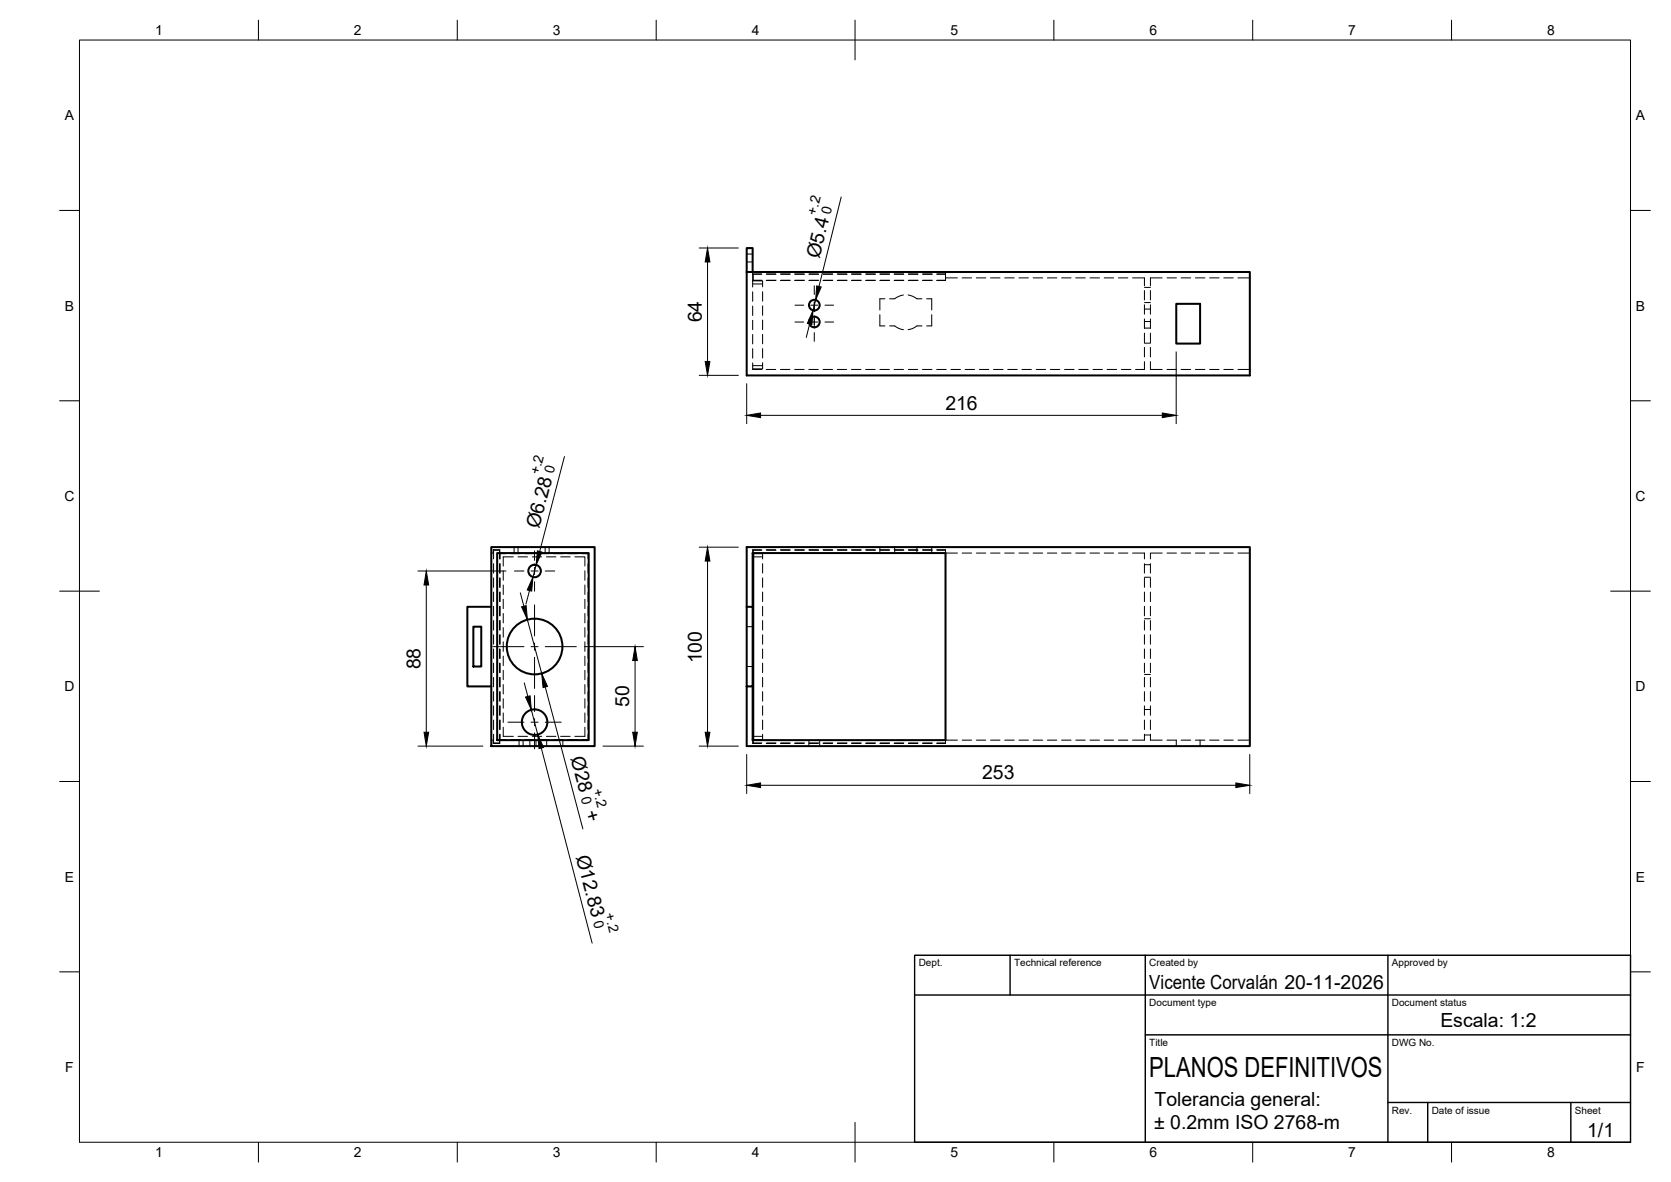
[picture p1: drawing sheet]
<svg xmlns="http://www.w3.org/2000/svg" width="420mm" height="297mm" viewBox="0 0 420 297" stroke-linecap="round" stroke-linejoin="round" font-family="sans-serif">
<!-- layer: Hidden -->
<g fill="none" stroke="#000" stroke-width=".25">
<path d="M187.7 65.8h1.6M187.7 63.8h1.6M189.3 70.6h2.4v1.5M189.3 68.4v3.7M189.3 73.3v2.4M189.3 76.9v2.4M189.3 70.5h2.2M189.3 68.8h2.2M189.3 71.4h2.4M191.6 68.9h-2.2v1.5h2.2M191.7 73.3v2.4M191.7 76.9v2.4"/>
<path d="M192.7 70.5h2.4M192.7 68.8h2.4M192.7 70.4h2.4M192.7 68.9h2.4M196.2 70.5h2.4M196.2 68.8h2.4M196.3 70.4h2.4M196.3 68.9h2.4M199.8 70.5h2.4M199.8 68.8h2.4M199.9 70.4h2.4M199.9 68.9h2.4"/>
<path d="M203.4 70.5h2.4M203.4 68.8h2.4M203.5 70.4h2.3M203.5 68.9h2.3M206.9 70.5h2.4M206.9 68.8h2.4M207 70.4h2.4M207 68.9h2.4M210.5 70.5h2.4M210.5 68.8h2.4M210.6 70.4h2.4M210.6 68.9h2.4"/>
<path d="M214.1 70.5h2.4M214.1 68.8h2.4M214.2 70.4h2.4M214.2 68.9h2.4M217.7 70.5h2.3M217.7 68.8h2.3M217.7 70.4h2.4M217.7 68.9h2.4M221.2 79.1v2.8h1.3M221.2 70.5h2.4M221.2 68.8h2.4M221.3 70.4h2.4"/>
<path d="M221.3 68.9h2.4M222.5 75.1h-1.3v2.8M224.8 70.5h2.4M224.8 68.8h2.4M224.9 70.4h2.4M224.9 68.9h2.4M227.2 74.1l-1.2 .4-1 .6h-1.3M228.3 74.1l1.2 .4 1 .6h1.3M228.4 70.5h2.4M228.4 68.8h2.4M228.5 70.4h2.3M228.5 68.9h2.3"/>
<path d="M232 70.5h2.3M232 68.8h2.3M232 70.4h2.4M232 68.9h2.4M233 75.1h1.3v2.8M234.3 79.1v2.8h-1.3M235.6 70.4h2.1M235.6 68.9h2.1M237.7 68.4v.4h-2.2M237.7 68.8v1.7h-2.2M237.7 69.8h3M241.9 69.8h2.4"/>
<path d="M245.5 69.8h2.4M249.1 69.8h2.3M252.6 69.8h2.4M256.2 69.8h2.4M259.8 69.8h2.4M263.4 69.8h2.3M266.9 69.8h2.4M270.5 69.8h2.4M274.1 69.8h2.4M277.6 69.8h2.4M281.2 69.8h2.4M284.8 69.8h3v2"/>
<path d="M287.8 73v2.4M287.8 76.6v2.4M287.8 77.7h1.5M287.8 72.2h1.5M287.8 76h1.5M289.3 73v2.4M289.3 76.6v2.4M292.2 69.8h-2.9v2M293.4 69.8h2.4M297 69.8h2.4M300.6 69.8h2.4M304.1 69.8h2.4"/>
<path d="M307.7 69.8h2.4M311.3 69.8h3M189.3 80.5v2.4M189.3 84.1v2.3M189.3 87.6v2.4M189.3 91.2v1.6h2.2M189.3 91.9h2.4M191.7 80.4v2.4M191.7 84v2.4M191.7 87.6v2.4M191.7 91.2v1.5h-2.4M192.7 92.8h2.4"/>
<path d="M196.2 92.8h2.4M199.8 92.8h2.4M203.4 92.8h2.4M206.9 92.8h2.4M210.5 92.8h2.4M214.1 92.8h2.4M217.7 92.8h2.3M221.2 92.8h2.4M223.7 81.9h1.3l1 .6 1.2 .4M224.8 92.8h2.4M228.4 92.8h2.4M231.8 81.9h-1.3l-1 .6-1.2 .4"/>
<path d="M231.9 92.8h2.4M235.5 92.8h2.4M239.1 92.8h2.4M242.7 92.8h2.3M246.3 92.8h2.3M249.8 92.8h2.4M253.4 92.8h2.4M257 92.8h2.3M260.5 92.8h2.4M264.1 92.8h2.4M267.7 92.8h2.4M271.3 92.8h2.3"/>
<path d="M274.8 92.8h2.4M278.4 92.8h2.4M282 92.8h2.4M287.8 80.1v2.4M287.8 83.7v2.4M287.8 87.3v2.4M287.8 90.9v1.9h-2.3M287.8 80.8h1.5M287.8 86.2h1.5M287.8 82.5h1.5M289.3 80.1v2.4M289.3 83.7v2.4"/>
<path d="M289.3 87.3v2.4M289.3 90.9v1.9h2.9M293.4 92.8h2.4M297 92.8h2.4M300.6 92.8h2.4M304.1 92.8h2.4M307.7 92.8h2.4M311.3 92.8h3M123.5 139h.5v-.9h1.7v.9M127.3 139.1h-1.5v1.4M128.5 139.1h2.4M129.1 139.9h-2.6v2.3"/>
<path d="M129.3 137.5v1.5M130.3 139.9h2.3M130.3 137.5v1.5M132 139.1h2.4M133.8 139.9h2.4M135.6 139.1h2.4M137.1 137.5v1.5M137.4 139.9h2.4M138.1 137.5v1.5M139.2 139.1h2.4M141 139.9h2.4M142.8 139.1h2.3"/>
<path d="M144.5 139.9h2.6v2.3M146.3 139.1h1.6v1.4M189.3 139.9h2.4M189.4 139.1h2.3v1.4M191.5 138.1h-2.2v.9M191.6 138.3h-2.2v.7M192.7 138.1h2.4M192.7 138.3h2.4M196.2 138.1h2.4M196.3 138.3h2.4M199.8 138.1h2.4M199.9 138.3h2.4"/>
<path d="M203.4 138.1h2.4M203.5 138.3h2.3M206.9 138.1h2.4M207 138.3h2.4M210.5 138.1h2.4M210.6 138.3h2.4M214.1 138.1h2.4M214.2 138.3h2.4M217.7 138.1h2.3M217.7 138.3h2.4M221.2 137.5v1.5M221.2 138.1h2.4"/>
<path d="M221.3 138.3h2.4M224.8 138.1h2.4M224.9 138.3h2.4M225 137.5v1.5M228.4 138.1h2.4M228.5 138.3h2.3M230.5 137.5v1.5M232 138.1h2.3M232 138.3h2.4M234.3 137.5v1.5M235.5 138.1h2.2v.9h3M235.6 138.3h2.1"/>
<path d="M241.9 139h2.4M245.5 139h2.4M249.1 139h2.3M252.6 139h2.4M256.2 139h2.4M259.8 139h2.4M263.4 139h2.3M266.9 139h2.4M270.5 139h2.4M274.1 139h2.4M277.6 139h2.4M281.2 139h2.4"/>
<path d="M284.8 139h3v1.5M292.2 139h-2.9v1.5M293.4 139h2.4M297 139h2.4M300.6 139h2.4M304.1 139h2.4M307.7 139h2.4M311.3 139h3M124.1 140.5v-2.2h1.5v2.2M124.1 141.7v2.3M124.1 145.2v2.4M124.1 148.8v2.4"/>
<path d="M124.1 152.4v2.4M124.1 155.9v2.4M124.1 159.5v2.4M125.6 141.7v2.3M125.6 145.2v2.4M125.6 148.8v2.4M125.6 152.4v2.4M125.6 155.9v2.4M125.6 159.5v2.4M125.8 141.7v2.3M125.8 145.2v2.4M125.8 148.8v2.4"/>
<path d="M125.8 152.4v2.4M125.8 155.9v2.4M125.8 159.5v2.4M126.5 143.4v2.4M126.5 147v2.4M126.5 150.6v2.4M126.5 154.2v2.3M126.5 157.7v2.4M147.1 143.4v2.4M147.1 147v2.4M147.1 150.6v2.4M147.1 154.2v2.3"/>
<path d="M147.1 157.7v2.4M147.9 141.7v2.3M147.9 145.2v2.4M147.9 148.8v2.4M147.9 152.4v2.4M147.9 155.9v2.4M147.9 159.5v2.4M187.7 157.5h1.6M191.7 141.7v2.3M191.7 145.2v2.4M191.7 148.8v2.4M191.7 152.4v2.4"/>
<path d="M191.7 155.9v2.4M191.7 159.5v2.4M287.8 141.7v2.3M287.8 145.2v2.4M287.8 148.8v2.4M287.8 152.4v2.4M287.8 155.9v2.4M287.8 159.5v2.4M287.8 141.9h1.5M287.8 145.1h1.5M287.8 155.5h1.5M289.3 141.7v2.3"/>
<path d="M289.3 145.2v2.4M289.3 148.8v2.4M289.3 152.4v2.4M289.3 155.9v2.4M289.3 159.5v2.4M124.1 163.1v2.4M124.1 166.7v2.3M124.1 170.2v2.4M124.1 173.8v2.4M124.1 177.4v2.4M125.6 163.1v2.4M125.6 166.7v2.3"/>
<path d="M125.6 170.2v2.4M125.6 173.8v2.4M125.6 177.4v2.4M125.8 163.1v2.4M125.8 166.7v2.3M125.8 170.2v2.4M125.8 173.8v2.4M125.8 177.4v2.4M126.5 161.3v2.4M126.5 164.9v2.4M126.5 168.5v2.3M126.5 172v2.4"/>
<path d="M126.5 175.6v2.4M126.5 179.2v2.4M147.1 161.3v2.4M147.1 164.9v2.4M147.1 168.5v2.3M147.1 172v2.4M147.1 175.6v2.4M147.1 179.2v2.4M147.9 163.1v2.4M147.9 166.7v2.3M147.9 170.2v2.4M147.9 173.8v2.4"/>
<path d="M147.9 177.4v2.4M187.7 167.5h1.6M191.7 163.1v2.4M191.7 166.7v2.3M191.7 170.2v2.4M191.7 173.8v2.4M191.7 177.4v2.4M287.8 163.1v2.4M287.8 166.7v2.3M287.8 170.2v2.4M287.8 173.8v2.4M287.8 177.4v2.4"/>
<path d="M287.8 169.5h1.5M287.8 178.3h1.5M289.3 163.1v2.4M289.3 166.7v2.3M289.3 170.2v2.4M289.3 173.8v2.4M289.3 177.4v2.4M123.5 186h.5v.8h1.7v-.8M124.1 184.5v2.2h1.5v-2.2M124.1 181v2.3M125.6 181v2.3M125.8 184.5v1.4h1.5"/>
<path d="M125.8 181v2.3M126.5 182.7v2.3h2.6M128.5 185.9h2.4M130.3 185h2.3M130.5 186v1.5M131.5 186v1.5M132 185.9h2.4M133.2 186v1.5M133.8 185h2.4M134.8 186v1.5M135.6 185.9h2.4M137.4 185h2.4"/>
<path d="M137.5 186v1.5M139.2 185.9h2.4M141 185h2.4M141.5 186v1.5M142.8 185.9h2.3M147.1 182.7v2.3h-2.6M147.9 181v2.3M147.9 184.5v1.4h-1.6M189.3 186v.8h2.2M189.3 185h2.4M189.4 186v.7h2.2M191.7 184.5v1.4h-2.3"/>
<path d="M191.7 181v2.3M192.7 186.8h2.4M192.7 186.7h2.4M196.2 186.8h2.4M196.3 186.7h2.4M199.8 186.8h2.4M199.9 186.7h2.4M203.4 186.8h2.4M203.4 186v1.5M203.5 186.7h2.3M206.1 186v1.5M206.9 186.8h2.4"/>
<path d="M207 186.7h2.4M210.5 186.8h2.4M210.6 186.7h2.4M214.1 186.8h2.4M214.2 186.7h2.4M217.7 186.8h2.3M217.7 186.7h2.4M221.2 186.8h2.4M221.3 186.7h2.4M224.8 186.8h2.4M224.9 186.7h2.4M228.4 186.8h2.4"/>
<path d="M228.5 186.7h2.3M232 186.8h2.3M232 186.7h2.4M235.6 186.7h2.1M240.7 186h-3v.8h-2.2M241.9 186h2.4M245.5 186h2.4M249.1 186h2.3M252.6 186h2.4M256.2 186h2.4M259.8 186h2.4M263.4 186h2.3"/>
<path d="M266.9 186h2.4M270.5 186h2.4M274.1 186h2.4M277.6 186h2.4M281.2 186h2.4M287.8 181v2.3M287.8 184.5v1.5h-3M287.8 184.7h1.5M289.3 181v2.3M289.3 184.5v1.5h2.9M293.4 186h2.4M295.8 186v1.5"/>
<path d="M297 186h2.4M300.6 186h2.4M301.8 186v1.5M304.1 186h2.4M307.7 186h2.4M311.3 186h3"/>
</g>
<!-- layer: Visible -->
<g fill="none" stroke="#000" stroke-width=".51">
<path d="M187.7 68.4v-6.1h1.6v6.1M187.7 68.4h126.6v25.9h-126.6zM295.8 76.4h6v9.9h-6zM123.5 137.5h26v50h-26zM125 139h23v47h-23zM189.3 139.1h.1M189.4 139v47M119 157.5h2v10h-2zM123.5 152.5h-6v20h6M187.7 152.5h1.6v20h-1.6zM187.7 152.5v-15h126.6v50h-126.6v-15M189.3 152.5v-13.5h48.4v47h-48.4v-13.5"/>
<path d="M189.3 185.9h.1"/>
<circle cx="204.8" cy="76.7" r="1.34"/>
<circle cx="204.8" cy="80.9" r="1.34"/>
<circle cx="134.4" cy="143.5" r="1.58"/>
<circle cx="134.4" cy="162.5" r="7"/>
<circle cx="134.4" cy="181.5" r="3.2"/>
</g>
<!-- layer: BORDER -->
<g fill="none" stroke="#000" stroke-width=".25">
<path d="M20 10.1h390v276.9h-390zM65 5.1v5M115 5.1v5M165 5.1v5M215 5.1v10M265 5.1v5M315 5.1v5M365 5.1v5M15 52.9h5M410 52.9h5M15 100.7h5M410 100.7h5"/>
<path d="M15 148.6h10M405 148.6h10M15 196.4h5M410 196.4h5M15 244.2h5M410 244.2h5M65 287v5M115 287v5M165 287v5M215 282.1v9.9M265 287v5M315 287v5"/>
<path d="M365 287v5"/>
</g>
<!-- layer: TITLEBLOCK -->
<path d="M230 240.1h180v46.9h-180zM230 250h180M254 240.1v9.9M288 240.1v46.9M349 240.1v46.9M288 260.1h122M349 277.1h61M359 277.1v9.9M395 277.1v9.9" fill="none" stroke="#000" stroke-width=".36"/>
<!-- layer: Smart Centers -->
<g fill="none" stroke="#000" stroke-width=".25">
<path d="M199.9 76.7h2.2M203.9 76.7h1.7M204.7 71.8v2.2M204.7 75.8v2.4M204.7 79.4v2.4M207.4 76.7h2.2M199.9 80.9h2.2M203.9 80.9h1.7M204.7 83.6v2.2M207.4 80.9h2.2M134.4 138.4v2.4M129.3 143.5h2.4"/>
<path d="M133.5 143.5h1.8M134.4 142.6v1.8M134.4 146.2v2.4M134.4 152v7.8M137.1 143.5h2.4M123.9 162.5h7.8M133.5 162.5h1.8M134.4 161.6v1.8M134.4 165.2v7.8M134.4 174.8v4M137.1 162.5h7.8M127.7 181.5h4"/>
<path d="M133.5 181.5h1.8M134.4 180.6v1.8M134.4 184.2v4M137.1 181.5h4"/>
</g>
<!-- layer: FD_Dimensions -->
<g fill="none" stroke="#000" stroke-width=".25">
<path d="M211.5 49.5l-5.6 22.5M175.8 62.3h9.9M177.9 65.8v25M205.1 75.4l-.7 2.6M175.8 94.3h9.9M187.7 96.4v10.1M203.6 81.4l-.9 3.4M295.7 88.4v18.1M141.9 114.7l-6.2 23.9M191.2 104.4h101M175.8 137.5h9.9M105.1 143.5h22.1"/>
<path d="M107.2 147v37M130.8 149l.9 3.3M132.6 155.7l3.6 13.6M133.1 148.4l-.9 3.4M134.8 142l-.8 3M177.9 141v43M131.8 171.6l.9 3.4M133.6 178.4l1.6 6.2M137.1 172.6l9.5 35.7M147 162.5h14.8M159.7 166v18M105.1 187.5h16.3"/>
<path d="M136.1 188l12.8 49M151.6 187.5h10.2M175.8 187.5h9.9M187.7 189.6v9.8M191.2 197.3h119.5M314.2 189.6v9.8"/>
</g>
<g fill="#000" stroke="#000" stroke-width=".25">
<path d="M177.9 62.3l.6 3.5h-1.2zM205.4 71.8l1.1 .3-1.4 3.3zM177.3 90.8h1.2l-.6 3.5zM204.4 78l-.2 3.5-1.2-.3zM187.7 104.4l3.5-.6v1.2zM292.2 103.8l3.5 .6-3.5 .6zM135.1 138.4l1.1 .3-1.4 3.3zM107.2 143.5l.6 3.5h-1.2zM131.1 152.5l1.2-.3 .3 3.5zM134 145l-.3 3.6-1.1-.3zM177.9 137.5l.6 3.5h-1.2zM132.1 175.2l1.2-.3 .3 3.5z"/>
<path d="M136.2 169.3l1.5 3.2-1.2 .3zM159.7 162.5l.6 3.5h-1.2zM106.6 184h1.2l-.6 3.5zM135.2 184.6l1.5 3.2-1.2 .3zM159.1 184h1.2l-.6 3.5zM177.3 184h1.2l-.6 3.5zM187.7 197.3l3.5-.5v1.1zM310.7 196.8l3.5 .5-3.5 .6z"/>
</g>
<text font-size="7" x="289" y="270.6">PLANOS DEFINITIVOS</text>
<g font-size="4.9">
<text x="206" y="65.2" transform="rotate(-76 206 65.2)">Ø5.4</text>
<text x="176.4" y="81" transform="rotate(-90 176.4 81)">64</text>
<text x="237.7" y="102.9">216</text>
<text x="135.6" y="133" transform="rotate(-75 135.6 133)">Ø6.28</text>
<text x="176.4" y="166.7" transform="rotate(-90 176.4 166.7)">100</text>
<text x="105.7" y="168.2" transform="rotate(-90 105.7 168.2)">88</text>
<text x="158.2" y="177.7" transform="rotate(-90 158.2 177.7)">50</text>
<text x="143.4" y="190.5" transform="rotate(75 143.4 190.5)">Ø28</text>
<text x="247" y="195.9">253</text>
<text x="147" y="204.1" transform="rotate(75 147 204.1)">+</text>
<text x="144.8" y="215.3" transform="rotate(75 144.8 215.3)">Ø12.83</text>
<text x="289" y="248.5">Vicente Corvalán 20-11-2026</text>
<text x="362.2" y="258.2">Escala: 1:2</text>
<text x="290.3" y="277.8">Tolerancia general:</text>
<text x="290.2" y="283.7">± 0.2mm ISO 2768-m</text>
<text x="399.1" y="285.7">1/1</text>
</g>
<g font-size="3.5">
<text x="39" y="8.8">1</text>
<text x="89" y="8.8">2</text>
<text x="139" y="8.8">3</text>
<text x="189" y="8.8">4</text>
<text x="239" y="8.8">5</text>
<text x="289" y="8.8">6</text>
<text x="339" y="8.8">7</text>
<text x="389" y="8.8">8</text>
<text x="16.3" y="30.2">A</text>
<text x="411.3" y="30.2">A</text>
<text x="208.8" y="54" transform="rotate(-76 208.8 54)">0</text>
<text x="205.3" y="54.3" transform="rotate(-76 205.3 54.3)">+.2</text>
<text x="16.3" y="78">B</text>
<text x="411.3" y="78">B</text>
<text x="135.6" y="119.5" transform="rotate(-75 135.6 119.5)">+.2</text>
<text x="139.2" y="119.2" transform="rotate(-75 139.2 119.2)">0</text>
<text x="16.2" y="125.9">C</text>
<text x="411.2" y="125.9">C</text>
<text x="16.2" y="173.7">D</text>
<text x="411.2" y="173.7">D</text>
<text x="146.1" y="200.4" transform="rotate(75 146.1 200.4)">0</text>
<text x="149" y="198.4" transform="rotate(75 149 198.4)">+.2</text>
<text x="16.3" y="221.6">E</text>
<text x="411.3" y="221.6">E</text>
<text x="149.1" y="231.8" transform="rotate(75 149.1 231.8)">0</text>
<text x="152.1" y="229.8" transform="rotate(75 152.1 229.8)">+.2</text>
<text x="16.4" y="269.4">F</text>
<text x="411.4" y="269.4">F</text>
<text x="39" y="290.8">1</text>
<text x="89" y="290.8">2</text>
<text x="139" y="290.8">3</text>
<text x="189" y="290.8">4</text>
<text x="239" y="290.8">5</text>
<text x="289" y="290.8">6</text>
<text x="339" y="290.8">7</text>
<text x="389" y="290.8">8</text>
</g>
<g font-size="2.5">
<text x="231" y="242.9">Dept.</text>
<text x="255" y="242.9">Technical reference</text>
<text x="289" y="242.9">Created by</text>
<text x="350" y="242.9">Approved by</text>
<text x="289" y="252.8">Document type</text>
<text x="350" y="252.8">Document status</text>
<text x="289" y="262.9">Title</text>
<text x="350" y="262.9">DWG No.</text>
<text x="350" y="279.9">Rev.</text>
<text x="360" y="279.9">Date of issue</text>
<text x="396" y="279.9">Sheet</text>
</g>
</svg>
